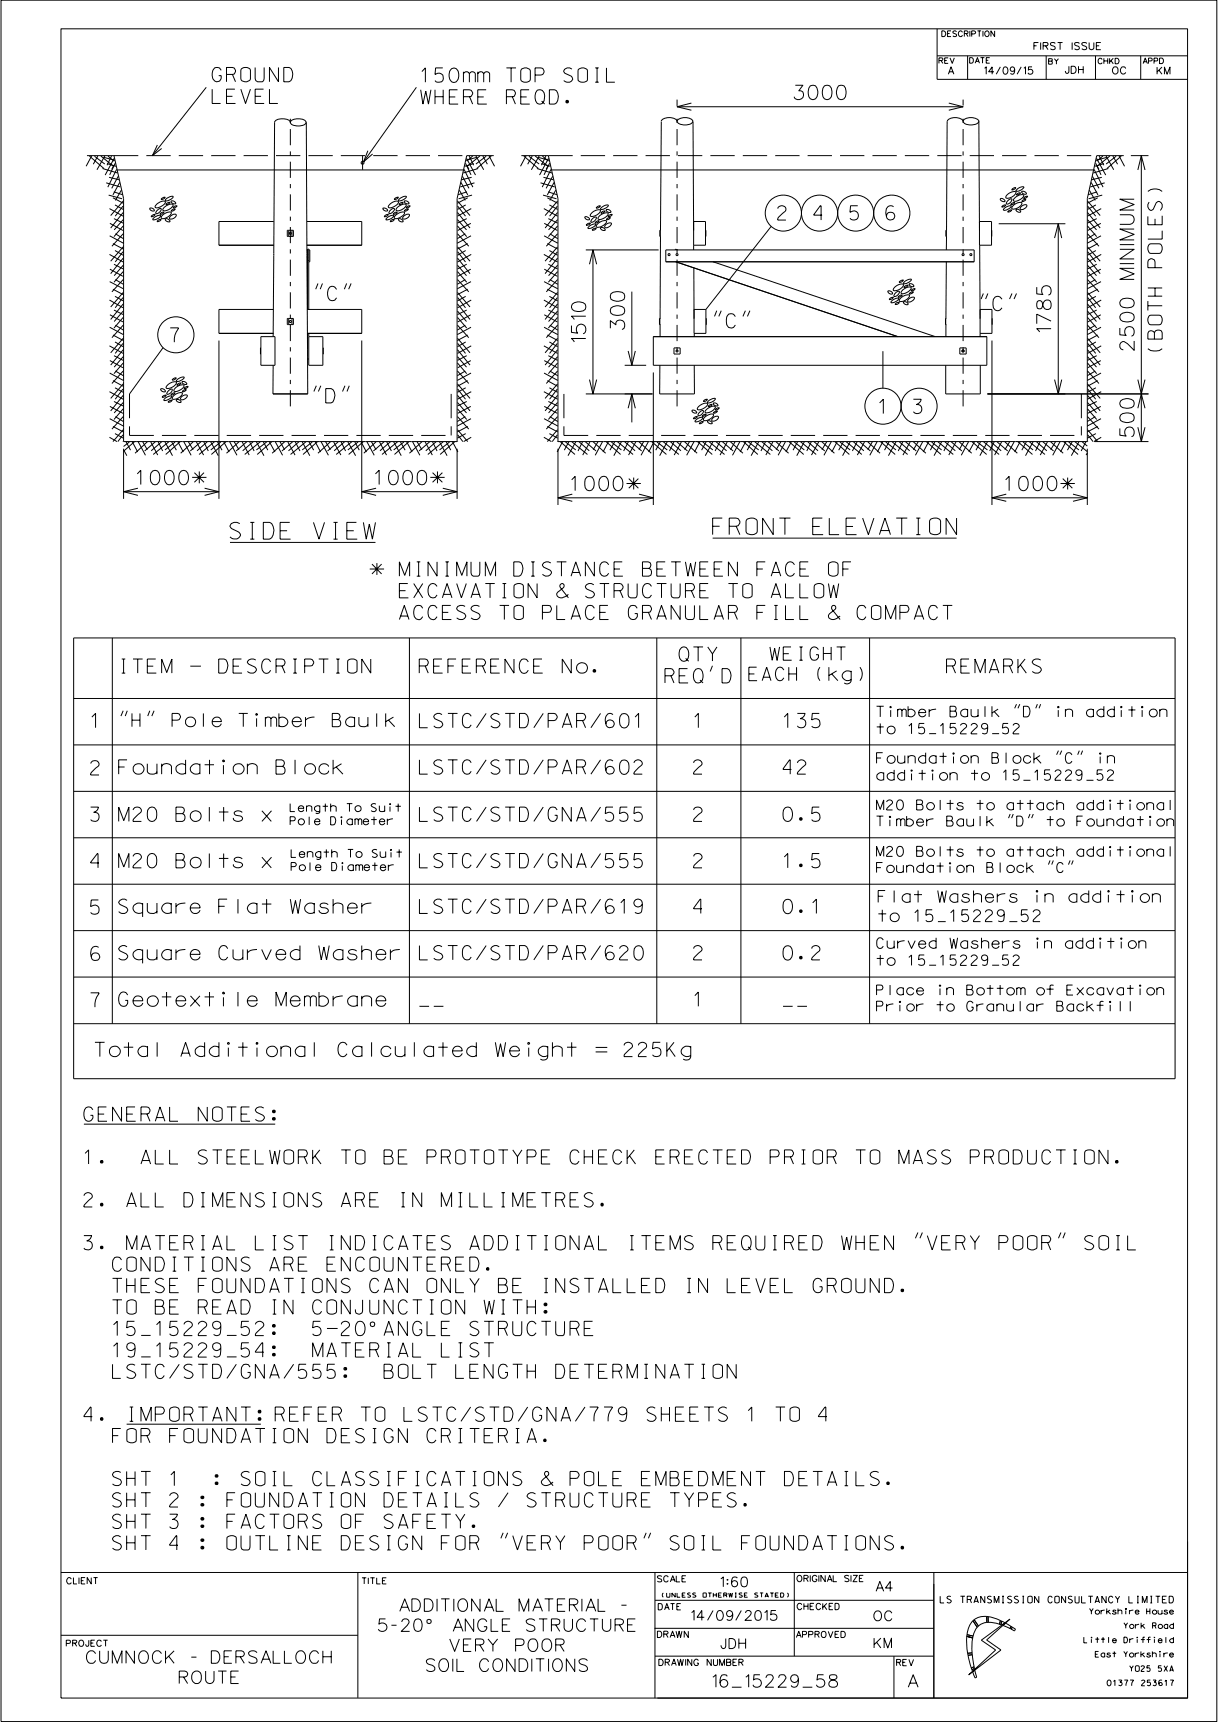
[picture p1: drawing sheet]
<svg xmlns="http://www.w3.org/2000/svg" width="210mm" height="297mm" viewBox="0 0 210 297" stroke-linecap="round" stroke-linejoin="round" font-family="sans-serif">
<g fill="none" stroke="#000" stroke-width=".17">
<path d="M.2 0h209.6v296.9h-209.6zM10.5 5h194.3v287.9h-194.3zM35.6 15.1l-9.3 11.7M71.8 15.1l-9.1 12.8M116.7 17.2v1.1M116.7 18.4h49.4M119.2 17.8l-2.5 .6 2.5 .6M161.6 9.6h43.2M161.6 5v8.7h43.2M163.6 17.8l2.5 .6-2.5 .6M166.1 17.2v1M166.8 9.6v4.1"/>
<path d="M180.4 9.6v4.1M188.9 9.6v4.1M196.7 9.6v4.1M15 26.8h4.6l1.7 7.5v41.9h57.5v-41.9l1.7-7.5h4.6M15.4 26.9l2.5 2.2M15.8 26.9l-.9 1.8M16.3 26.9l1.8 1.4M16.9 26.9l-.8 1.4M17.4 26.9l2.2 1.8M17.7 29.1l2.6 .7M17.9 27.1l1.9 .6M18.1 26.9l-1.4 2.4"/>
<path d="M18.3 31.5l2.4 .7M18.5 28.2l1.5 .5M18.6 26.9l1 .9M18.7 33.7l2.4 .6M18.8 30.6l1.7 .4M18.9 36l2.3 1.3M18.9 38.5l2.3 1.3M19.2 26.9l-.7 1.6M19.5 34.1l1.8 1M19.6 33.1l1.5 .5M19.6 37.7l1.6 .8M19.6 28.5l-.3 .7"/>
<path d="M19.7 27.3l-1.6 2.9M19.8 35.3l1.4 .8M19.9 28.1l-1 2.1M20.1 29.2l-1.5 3.1M20.2 29.3h59.7M20.4 30.4l-1.1 2.1M20.6 31.5l-1.1 2.1M20.9 32.8l-1 1.8M21.2 35.6l-1.3 1.7M21.2 39l-1.6 1.8M21.2 37.9l-1.5 1.7M21.2 36.7l-2.1 2.6"/>
<path d="M21.2 34.7l-2.1 2.5M25.8 35.9h.3a.49 .49 0 0 1 .5 .4l-.3 .1a.49 .49 0 0 1-.5-.5zM26.1 37.3l.6-.3a.38 .38 0 0 1-.6 .3zM26.6 37.5a1.2 1.2 0 0 1 1.1-.3 1.33 1.33 0 0 1-1.3 .7zM26.9 35.4l.2-.3a1.36 1.36 0 0 1 1.4-.3 1.52 1.52 0 0 1-1.8 .9zM27.1 38.1l.7-.3-.5 .4zM27.1 25l-.8 1.8 1.6-1.2M27.2 36.2l.2-.2h.4a.84 .84 0 0 1-.9 .8v-.1zM27.6 36.9l.6-.3a.39 .39 0 0 1-.6 .3zM27.9 37.2l.6-.4a1.02 1.02 0 0 1 1-.1 1.45 1.45 0 0 1-1.7 .9zM27.9 34.2l.6-.2-.3 .3-.4 .1zM28.2 35.9l.6-.4a.93 .93 0 0 1 1-.2 1.52 1.52 0 0 1-1.7 1z"/>
<path d="M28.5 37.8a.58 .58 0 0 1 .8 .4l-.3 .1a.52 .52 0 0 1-.5-.5zM28.7 35.1l.6-.2-.3 .3-.4 .1zM28.7 34.2a1.23 1.23 0 0 1 1.1-.3 1.33 1.33 0 0 1-1.3 .7zM29.4 37.3a.77 .77 0 0 1 1-.3 .84 .84 0 0 1-1.2 .7zM29.5 34.7l.3-.1 .4 .2 .1 .3-.3 .1a.52 .52 0 0 1-.5-.5zM29.5 36.3l.6-.3a.39 .39 0 0 1-.6 .3zM30 35.7l.5-.2-.6 .4zM47.2 38.2h-9.5v4.1h9.5M49.5 39.7h1.1v1.1h-1.1zM49.8 39.7v1.1M50.1 21.1a1.67 1.67 0 0 0-2.1-.5l-.5 .2-.2 .3-.2 37M50.2 20.8a2.27 2.27 0 0 1 2.5 .1 .74 .74 0 0 1-.9 .8 1.52 1.52 0 0 1-1.7-.6z"/>
<path d="M50.3 39.7v1.1M52.8 21.1l.3 46.8M52.9 38.2h9.5v4.1h-9.5M62.5 26.8v2.5M63.4 26l-.7 1.9 1.5-1.3M66 35.9h.3a.52 .52 0 0 1 .5 .4h-.5zM66.3 37.2l.4-.2h.3l-.5 .4h-.2zM66.6 37.7l.2-.2a1.21 1.21 0 0 1 1.1-.3 1.34 1.34 0 0 1-1.4 .7zM67.1 35.4l.2-.3a1.34 1.34 0 0 1 1.4-.3 1.45 1.45 0 0 1-1.7 .9zM67.3 36.2l.3-.2h.4a.91 .91 0 0 1-.9 .8zM67.3 38.1l.7-.3-.5 .4h-.2zM67.8 36.9l.6-.3a.36 .36 0 0 1-.6 .3z"/>
<path d="M68.1 34.3l.6-.3-.3 .3-.4 .1zM68.1 37.2l.6-.4a1.02 1.02 0 0 1 1-.1 1.52 1.52 0 0 1-1.7 .9zM68.4 35.9l.6-.4a.88 .88 0 0 1 1-.2 1.45 1.45 0 0 1-1.7 1zM68.7 37.8a.56 .56 0 0 1 .8 .4h-.5zM68.9 35.1l.6-.2-.5 .4h-.2zM69 34.2a1.2 1.2 0 0 1 1.1-.3 1.33 1.33 0 0 1-1.4 .7zM69.6 37.3a.78 .78 0 0 1 1-.3 .89 .89 0 0 1-1.2 .7zM69.7 34.7l.3-.1 .4 .2 .1 .3-.3 .1a.49 .49 0 0 1-.5-.5zM69.8 36.3l.4-.3 .2 .1-.5 .3h-.2zM70 35.8l.6-.3a.43 .43 0 0 1-.6 .3zM78.9 39l1.6 1.8M78.9 37.9l1.5 1.7"/>
<path d="M78.9 36.7l2.1 2.6M78.9 34.7l2.1 2.5M78.9 35.6l1.4 1.7M79.2 32.8l1 1.8M79.5 31.5l1.1 2.1M79.7 30.4l1.2 2.1M80 29.2l1.5 3.1M80.3 28.1l.9 2.1M80.3 35.3l-1.4 .8M80.4 27.3l1.6 2.9M80.5 28.5l.4 .7M80.5 37.7l-1.6 .8"/>
<path d="M80.5 33.1l-1.5 .5M80.6 34.1l-1.8 1M80.9 26.9l.8 1.6M81.2 38.5l-2.3 1.3M81.2 36l-2.3 1.3M81.3 30.6l-1.7 .4M81.4 33.7l-2.3 .6M81.5 26.9l-1 .9M81.7 28.2l-1.6 .5M81.8 31.5l-2.4 .7M82.1 26.9l1.3 2.4M82.3 27.1l-2 .6"/>
<path d="M82.4 29.1l-2.5 .7M82.7 26.9l-2.2 1.8M83.3 26.9l.7 1.4M83.8 26.9l-1.7 1.4M84.3 26.9l1 1.8M84.7 26.9l-2.5 2.2M89.9 26.8h4.6l1.7 7.5v41.9h91.3v-41.9l1.6-7.5h4.6M90.3 26.9l2.5 2.2M90.7 26.9l-1 1.8M91.2 26.9l1.8 1.4M91.8 26.9l-.8 1.4M92.3 26.9l2.2 1.8"/>
<path d="M92.6 29.1l2.6 .7M92.7 27.1l2 .6M93 26.9l-1.4 2.4M93.2 31.5l2.4 .7M93.3 28.2l1.6 .5M93.5 26.9l1 .9M93.6 33.7l2.4 .6M93.7 30.6l1.7 .4M93.8 36l2.3 1.3M93.8 38.5l2.3 1.3M94.1 26.9l-.8 1.6M94.4 34.1l1.8 1"/>
<path d="M94.5 33.1l1.5 .5M94.5 37.7l1.6 .8M94.5 28.5l-.3 .7M94.6 27.3l-1.6 2.9M94.7 35.3l1.4 .8M94.8 28.1l-1 2.1M95 29.2l-1.5 3.1M95.1 29.3h93.5M95.3 30.4l-1.1 2.1M95.5 31.5l-1.1 2.1M95.8 32.8l-1 1.8M96.1 35.6l-1.3 1.7"/>
<path d="M96.1 39l-1.6 1.8M96.1 37.9l-1.5 1.7M96.1 36.7l-2.1 2.6M96.1 34.7l-2.1 2.5M100.8 37.5a.58 .58 0 0 1 .8 .3h-.5zM101.1 38.7l.7-.2-.5 .3h-.2zM101.6 39a1.33 1.33 0 0 1 1.1-.3 1.34 1.34 0 0 1-1.3 .7zM101.9 36.9a1.52 1.52 0 0 1 1.6-.6 1.43 1.43 0 0 1-1.7 .9zM102.2 37.7l.2-.2h.4a.85 .85 0 0 1-.9 .8zM102.2 39.6l.6-.2-.3 .2-.3 .1zM102.7 38.3l.6-.2-.3 .3h-.4zM102.9 35.7l.4-.2h.2l-.5 .4h-.2z"/>
<path d="M102.9 38.7l.6-.4a1.02 1.02 0 0 1 1.1-.2 1.49 1.49 0 0 1-1.8 1zM103.2 37.4l.6-.5a1.02 1.02 0 0 1 1-.1 1.45 1.45 0 0 1-1.7 .9zM103.5 39.3l.3-.1 .4 .2 .2 .3-.3 .1a.49 .49 0 0 1-.6-.5zM103.6 35.9l.2-.2a1.1 1.1 0 0 1 1.1-.3 1.38 1.38 0 0 1-1.4 .7zM103.7 36.6l.6-.2-.5 .4h-.2zM104.4 38.8a.86 .86 0 0 1 1-.3 .87 .87 0 0 1-1.1 .7zM104.5 36.2l.3-.1 .4 .2 .1 .3-.3 .1a.49 .49 0 0 1-.5-.5zM104.6 37.8l.6-.3-.4 .4h-.3zM105 37.2l.6-.2-.3 .3-.5 .1zM113.8 39.7v1.1M113.9 39.7h-.1v1.1h.1M114 20.9a1.67 1.67 0 0 1 2.1-.5 .76 .76 0 0 1 .6 .5"/>
<path d="M114 21l-.1 18.7M116.9 20.6a2.14 2.14 0 0 1 2.5 .2 .75 .75 0 0 1-.9 .7h-1.1a.64 .64 0 0 1-.6-.7zM119.5 21l.1 18.8M121.6 39.7v1.1M133 39l-11.3 14.4M163.2 39.7v1.1M163.3 39.7h-.2v1.1h.2M166.1 20.9a1.78 1.78 0 0 0-2.4-.4l-.4 .4-.1 18.8M166.2 20.6a2.16 2.16 0 0 1 2.5 .2l.1 .1a1.79 1.79 0 0 1-2.4 .5 .47 .47 0 0 1-.3-.6zM168.8 20.9l.1 18.9M168.9 38.2h2.1v4.1h-2.1zM171 39.7v1.1"/>
<path d="M172.2 38.6h11.5M172.5 34.3a.58 .58 0 0 1 .8 .4l-.3 .1a.52 .52 0 0 1-.5-.5zM172.7 35.6l.3-.2 .4-.1-.5 .4zM173.2 35.9a1.35 1.35 0 0 1 1.1-.4 1.33 1.33 0 0 1-1.3 .7zM173.5 33.7l.6-.4a1.02 1.02 0 0 1 1.1-.2 1.43 1.43 0 0 1-1.8 1zM173.8 36.4l.6-.2-.3 .3-.3 .1zM173.8 34.6l.3-.2 .3-.1a.85 .85 0 0 1-.9 .9v-.2zM174.4 35.1l.5-.2a.38 .38 0 0 1-.6 .3zM174.5 32.7l.4-.3h.2l-.4 .3zM174.6 35.6l.5-.5a1.02 1.02 0 0 1 1.1-.1 1.43 1.43 0 0 1-1.8 1zM174.9 34.2l.5-.4a1.02 1.02 0 0 1 1.1-.1 1.52 1.52 0 0 1-1.8 .9zM175.2 36.2l.2-.1a.52 .52 0 0 1 .6 .4h-.5z"/>
<path d="M175.2 32.8a1.35 1.35 0 0 1 1.3-.5 1.39 1.39 0 0 1-1.3 .6zM175.3 33.5l.6-.2-.4 .3zM176.1 35.7a.82 .82 0 0 1 .9-.3 .84 .84 0 0 1-1.1 .7zM176.1 33.1l.3-.1a.52 .52 0 0 1 .6 .4h-.5zM176.2 34.7l.3-.2 .3-.1-.4 .4zM176.6 34l.6-.1-.3 .2-.4 .1zM182.5 38.6v29.3M187.5 39l1.6 1.8M187.5 37.9l1.6 1.7M187.5 36.7l2.2 2.6M187.5 34.7l2.2 2.5M187.5 35.6l1.4 1.7"/>
<path d="M187.8 32.8l1 1.8M188.1 31.5l1.2 2.1M188.3 30.4l1.2 2.1M188.6 29.2l1.6 3.1M188.9 28.1l.9 2.1M188.9 35.3l-1.4 .8M189.1 27.3l1.5 2.9M189.1 28.5l.4 .7M189.1 37.7l-1.6 .8M189.2 33.1l-1.6 .5M189.3 34.1l-1.8 1M189.5 26.9l.8 1.6"/>
<path d="M189.8 38.5l-2.3 1.3M189.9 36l-2.4 1.3M190 30.6l-1.8 .4M190 33.7l-2.3 .6M190.1 26.9l-1 .9M190.3 28.2l-1.6 .5M190.5 31.5l-2.5 .7M190.7 26.9l1.3 2.4M190.9 27.1l-2 .6M191.1 29.1l-2.6 .7M191.3 26.9l-2.2 1.8M191.9 26.9l.8 1.4"/>
<path d="M192.4 26.9l-1.7 1.4M192.9 26.9l1 1.8M193.3 26.9l-2.4 2.2M195 26.8h3M196.2 29.3l.6-2.5 .6 2.5M196.8 26.8v49.4M18.9 43.9l2.3 1.3M18.9 51.7l2.3 1.4M18.9 59.7l2.3 1.3M18.9 40.7l2.4 1.2M18.9 48.6l2.4 1.2M18.9 56.4l2.4 1.3"/>
<path d="M18.9 46.4l2.3 1.3M18.9 54.3l2.3 1.2M19.5 42l1.8 1M19.5 49.9l1.8 .9M19.5 57.8l1.8 .9M19.6 45.6l1.6 .8M19.6 53.5l1.6 .8M19.8 43.2l1.4 .8M19.8 51.1l1.4 .8M19.8 59l1.4 .8M19.9 40.3l1.4 .9M19.9 48.2l1.4 .8"/>
<path d="M19.9 56.1l1.4 .8M21.2 43.4l-1.3 1.8M21.2 51.3l-1.3 1.8M21.2 59.2l-1.3 1.8M21.2 40.3l-1.9 2.2M21.2 48.2l-1.9 2.1M21.2 46.8l-1.6 1.9M21.2 45.8l-1.5 1.8M21.2 44.5l-2.1 2.7M21.2 42.6l-2.1 2.4M21.2 56.1l-1.9 2.1M21.2 54.7l-1.6 1.9"/>
<path d="M21.2 53.7l-1.5 1.8M21.2 52.4l-2.1 2.7M21.2 50.4l-2.1 2.5M21.2 58.3l-2.1 2.6M28.1 60l-5.8 7.9M37.7 58.7v27.3M45 58.1h2.4v4.9h-2.4zM47.1 53.4h-9.4v4.1h9.4M47.2 43.8v.1M49.5 54.9h1.1v1.1h-1.1zM49.8 54.9v1.1M50.3 54.9v1.1"/>
<path d="M52.9 43.3h.1M52.9 43.1h.1M52.9 43.8h.1M53 44.9h.1M53 45h.1M53 53.4h9.4v4.1h-9.4v2.5v-.1M53 58.3h.1M53 44.9h.2M53 44.5h.1M53 44.2v.3M53 44.1h.1M53 43.7v.4z"/>
<path d="M53 53.4v-10.4h.2v10.4M53.2 57.5v5.5h2.5v-4.9h-2.5M53.2 43.1h.2v2.1h-.2M54.8 48.9l-.4 1M55.6 48.9l-.4 1M59.8 48.9l-.4 1M60.5 48.9l-.4 1M62.4 58.7v27.3M78.9 40.3l1.9 2.2M78.9 48.2l1.9 2.1M78.9 46.8l1.6 1.9M78.9 45.8l1.5 1.8"/>
<path d="M78.9 44.5l2.1 2.7M78.9 42.6l2.1 2.4M78.9 56.1l1.9 2.1M78.9 54.7l1.6 1.9M78.9 53.7l1.5 1.8M78.9 52.4l2.1 2.7M78.9 50.4l2.1 2.5M78.9 58.3l2.1 2.6M78.9 43.4l1.4 1.8M78.9 51.3l1.4 1.8M78.9 59.2l1.4 1.8M80.2 40.3l-1.4 .9"/>
<path d="M80.2 48.2l-1.4 .8M80.2 56.1l-1.4 .8M80.3 43.2l-1.4 .8M80.3 51.1l-1.4 .8M80.3 59l-1.4 .8M80.5 45.6l-1.6 .8M80.5 53.5l-1.6 .8M80.6 42l-1.8 1M80.6 49.9l-1.8 .9M80.6 57.8l-1.8 .9M81.2 46.4l-2.3 1.3M81.2 54.3l-2.3 1.2"/>
<path d="M81.2 40.7l-2.4 1.2M81.2 48.6l-2.4 1.2M81.2 56.4l-2.4 1.3M81.2 43.9l-2.3 1.3M81.2 51.7l-2.3 1.4M81.2 59.7l-2.3 1.3M93.8 43.9l2.3 1.3M93.8 51.7l2.3 1.4M93.8 59.7l2.3 1.3M93.8 40.7l2.4 1.2M93.8 48.6l2.4 1.2M93.8 56.4l2.4 1.3"/>
<path d="M93.8 46.4l2.3 1.3M93.8 54.3l2.3 1.2M94.4 42l1.8 1M94.4 49.9l1.8 .9M94.4 57.8l1.8 .9M94.5 45.6l1.6 .8M94.5 53.5l1.6 .8M94.7 43.2l1.4 .8M94.7 51.1l1.4 .8M94.7 59l1.4 .8M94.8 40.3l1.4 .9M94.8 48.2l1.4 .8"/>
<path d="M94.8 56.1l1.4 .8M96.1 43.4l-1.3 1.8M96.1 51.3l-1.3 1.8M96.1 59.2l-1.3 1.8M96.1 40.3l-1.9 2.2M96.1 48.2l-1.9 2.1M96.1 46.8l-1.6 1.9M96.1 45.8l-1.5 1.8M96.1 44.5l-2.1 2.7M96.1 42.6l-2.1 2.4M96.1 56.1l-1.9 2.1M96.1 54.7l-1.6 1.9"/>
<path d="M96.1 53.7l-1.5 1.8M96.1 52.4l-2.1 2.7M96.1 50.4l-2.1 2.5M96.1 58.3l-2.1 2.6M101 43.1h12.6M101.6 45.6l.6-2.5 .7 2.5M102.2 43.1v24.8M108.9 50.3v12.7M112.6 58.1h57.5v4.9h-57.5zM113.8 54.9v1.1M113.8 56v2.1M113.9 40.8l-.1 14.1"/>
<path d="M113.9 54.9h-.2v1.1h.2M114.8 43.1h53.2v2.1h-53.2zM116.5 45.2l38.3 12.9M116.8 43.1l-.3-.1-.1 .1M119.6 42.3h2v-4.1h-2v4.9M119.6 46.2l.1 8.8M119.7 53.4h2v4.1h-2zM119.7 57.5v.6M121.7 54.9v1.1M122.9 45.2l38.4 12.9M123.6 53.6l-.4 1M124.4 53.6l-.5 1"/>
<path d="M128.5 53.6l-.4 1M129.3 53.6l-.4 1M153.1 50.2a.57 .57 0 0 1 .8 .5 .57 .57 0 0 1-.8-.5zM153.4 51.5l.6-.2-.5 .4-.2-.1zM153.7 52l.2-.2a1.21 1.21 0 0 1 1.1-.3 1.34 1.34 0 0 1-1.4 .7zM154.1 49.7l.6-.5a1.02 1.02 0 0 1 1.1-.1 1.43 1.43 0 0 1-1.8 1zM154.4 52.4l.2-.2h.4l-.2 .3h-.4zM154.4 50.5l.3-.2h.3a.85 .85 0 0 1-.9 .8zM155 51.1l.5-.2-.2 .3-.4 .1zM155.1 48.6l.4-.3h.3l-.5 .4zM155.2 51.5l.6-.4a1.02 1.02 0 0 1 1-.2 1.49 1.49 0 0 1-1.8 1zM155.5 50.2l.2-.2a1.37 1.37 0 0 1 1.4-.4 1.45 1.45 0 0 1-1.7 .9z"/>
<path d="M155.8 52.1l.2-.1a.49 .49 0 0 1 .6 .5h-.5zM155.9 49.5l.4-.3h.3l-.5 .4zM156 48.5a1.31 1.31 0 0 1 1.1-.3 1.33 1.33 0 0 1-1.3 .7zM156.6 51.6a.86 .86 0 0 1 1.1-.3 .89 .89 0 0 1-1.2 .7zM156.7 49l.3-.1a.49 .49 0 0 1 .6 .5h-.5zM156.8 50.6l.3-.2 .4-.1-.5 .4zM157.2 50l.6-.2-.3 .3-.4 .1zM163.1 54.9v1.1M163.1 56v2.1M163.2 45.2l-.1 9.7M163.2 54.9h-.2v1.1h.2M163.2 40.8v2.3"/>
<path d="M168.9 42.3l.1 12.7M169 53.4v4.7M169.5 50.6l-.3 1M170.3 50.6l-.4 1M171 54.9v1.1M171 53.4v4.1h-2M171 58.7v28.4M174.5 50.6l-.4 1M175.3 50.6l-.5 1M181.8 41.1l.7-2.5 .6 2.5M187.5 40.3l2 2.2M187.5 48.2l2 2.1"/>
<path d="M187.5 46.8l1.6 1.9M187.5 45.8l1.6 1.8M187.5 44.5l2.2 2.7M187.5 42.6l2.2 2.4M187.5 56.1l2 2.1M187.5 54.7l1.6 1.9M187.5 53.7l1.6 1.8M187.5 52.4l2.2 2.7M187.5 50.4l2.2 2.5M187.5 58.3l2.2 2.6M187.5 43.4l1.4 1.8M187.5 51.3l1.4 1.8"/>
<path d="M187.5 59.2l1.4 1.8M188.8 40.3l-1.3 .9M188.8 48.2l-1.3 .8M188.8 56.1l-1.3 .8M188.9 43.2l-1.4 .8M188.9 51.1l-1.4 .8M188.9 59l-1.4 .8M189.1 45.6l-1.6 .8M189.1 53.5l-1.6 .8M189.3 42l-1.8 1M189.3 49.9l-1.8 .9M189.3 57.8l-1.8 .9"/>
<path d="M189.8 46.4l-2.3 1.3M189.8 54.3l-2.3 1.2M189.8 40.7l-2.3 1.2M189.8 48.6l-2.3 1.2M189.8 56.4l-2.3 1.3M189.9 43.9l-2.4 1.3M189.9 51.7l-2.4 1.4M189.9 59.7l-2.4 1.3M18.9 75.4l1.3 .8M18.9 67.6l2.3 1.3M18.9 64.3l2.4 1.3M18.9 72.2l2.4 1.3"/>
<path d="M18.9 62.2l2.3 1.2M18.9 70.1l2.3 1.2M19.5 65.6l1.8 1M19.5 73.6l1.8 .9M19.6 61.3l1.6 .9M19.6 69.2l1.6 .8M19.8 66.9l1.4 .8M19.8 74.8l1.4 .8M19.9 64l1.4 .8M19.9 71.9l1.4 .8M21.2 67.1l-1.3 1.8M21.2 75l-.9 1.2"/>
<path d="M21.2 64l-1.9 2.1M21.2 62.6l-1.6 1.8M21.2 61.5l-1.5 1.8M21.2 60.3l-2.1 2.7M21.2 71.9l-1.9 2.1M21.2 70.5l-1.6 1.9M21.2 69.4l-1.5 1.8M21.2 68.2l-2.1 2.7M21.2 66.2l-2.1 2.5M21.2 76.1v.1M21.2 74.1l-1.7 2.1M21.3 77.4v8.6"/>
<path d="M21.3 77.6l.6 1M21.7 76.2l.8 1.4M22.3 76.2l-1 .8M22.8 76.2l.9 1.8M23.2 76.2l-1.9 1.6M23.8 76.2l1.3 2.3M24.6 76.2l.8 1.4M25.4 76.2l-2.1 2M26 76.2l1.2 2.3M26.8 76.2l-1.9 1.6M27.3 76.2l.7 1.6M27.7 67.1a.56 .56 0 0 1 .8 .4h-.5z"/>
<path d="M27.9 76.2l-1.8 1.5M28.1 68.3l.5-.1-.1 .1-.4 .2zM28.4 76.2l1.3 2.4M28.5 68.7a1.31 1.31 0 0 1 1.1-.4 1.33 1.33 0 0 1-1.3 .7zM28.8 66.5l.6-.4a1.02 1.02 0 0 1 1-.2 1.49 1.49 0 0 1-1.8 1zM29 69.3l.6-.3a.37 .37 0 0 1-.6 .3zM29.1 67.4l.2-.2 .4-.1a.79 .79 0 0 1-.9 .9v-.2zM29.1 76.2l-2.7 2.2M29.6 76.2l.8 1.4M29.6 67.9l.6-.1-.3 .2-.4 .1zM29.7 65.5l.6-.3a.39 .39 0 0 1-.6 .3zM29.8 68.4l.6-.5a1.02 1.02 0 0 1 1-.1 1.43 1.43 0 0 1-1.7 1z"/>
<path d="M30.1 67l.6-.4a1.01 1.01 0 0 1 1-.1 1.45 1.45 0 0 1-1.7 .9zM30.2 76.2l-1.8 1.4M30.4 69l.3-.1 .4 .2 .1 .3h-.3a.52 .52 0 0 1-.5-.4zM30.4 65.6a1.4 1.4 0 0 1 1.3-.5 1.38 1.38 0 0 1-1.3 .7zM30.5 66.3l.7-.2-.5 .3zM30.7 76.2l.9 1.8M31 76.2l-2.4 2.2M31.3 68.5a.86 .86 0 0 1 1-.3 .84 .84 0 0 1-1.1 .7zM31.4 65.9l.3-.1 .4 .2 .1 .2-.3 .1a.52 .52 0 0 1-.5-.4zM31.5 67.4l.6-.2-.1 .2-.5 .2zM31.7 76.2l1.2 2.3M31.9 66.8l.5-.1-.3 .3h-.4z"/>
<path d="M32.5 76.2l.8 1.4M33.3 76.2l-2.1 2M33.9 76.2l1.2 2.3M34.6 76.2l-1.8 1.6M35.1 76.2l.8 1.6M35.7 76.2l-1.7 1.5M36.3 76.2l1.3 2.4M37 76.2l-2.7 2.2M37.5 76.2l.8 1.4M38.1 76.2l-1.8 1.4M38.6 76.2l.9 1.8M38.9 76.2l-2.5 2.2"/>
<path d="M39.6 76.2l1.3 2.3M40.4 76.2l.8 1.4M41.2 76.2l-2.1 2M41.8 76.2l1.2 2.3M42.5 76.2l-1.8 1.6M43 76.2l.8 1.6M43.6 76.2l-1.8 1.5M44.2 76.2l1.3 2.4M44.9 76.2l-2.7 2.2M45 60v1.1M45.4 76.2l.8 1.4M46 76.2l-1.8 1.4"/>
<path d="M46.4 76.2l1 1.8M46.8 76.2l-2.5 2.2M47.1 67.9h6M47.1 63v4.9M47.4 76.2l1.3 2.3M48.3 76.2l.8 1.4M49.1 76.2l-2.2 2M49.6 76.2l1.3 2.3M50.4 76.2l-1.8 1.6M50.9 76.2l.8 1.6M51.5 76.2l-1.8 1.5M52.1 76.2l1.3 2.4"/>
<path d="M52.7 76.2l-2.6 2.2M53 60.4h.1M53 61.9h.2M53.3 76.2l.8 1.4M53.8 76.2l-1.7 1.4M54.3 76.2l1 1.8M54.5 66.5l-.4 1M54.7 76.2l-2.5 2.2M55.3 66.5l-.4 1M55.4 76.2l1.2 2.3M55.7 60v1.1M56.1 76.2l.9 1.4"/>
<path d="M57 76.2l-2.2 2M57.5 76.2l1.3 2.3M58.3 76.2l-1.8 1.6M58.8 76.2l.8 1.6M59.4 76.2l-1.8 1.5M59.5 66.5l-.4 1M60 76.2l1.3 2.4M60.2 66.5l-.4 1M60.6 76.2l-2.6 2.2M61.2 76.2l.7 1.4M61.7 76.2l-1.7 1.4M62.2 76.2l1 1.8"/>
<path d="M62.6 76.2l-2.5 2.2M63.3 76.2l1.2 2.3M64 76.2l.8 1.4M64.8 76.2l-2.1 2M65.4 76.2l1.2 2.3M66.2 76.2l-1.8 1.6M66.7 76.2l.8 1.6M67.3 76.2l-1.8 1.5M67.9 76.2l1.3 2.4M68.5 76.2l-2.6 2.2M69 76.2l.8 1.4M69.6 76.2l-1.7 1.4"/>
<path d="M70.1 76.2l.9 1.8M70.5 76.2l-2.5 2.2M71.1 76.2l1.3 2.3M71.9 76.2l.8 1.4M72.7 76.2l-2.1 2M73.3 76.2l1.2 2.3M74.1 76.2l-1.9 1.6M74.6 76.2l.8 1.6M75.2 76.2l-1.8 1.5M75.8 76.2l1.3 2.4M76.4 76.2l-2.6 2.2M76.9 76.2l.8 1.4"/>
<path d="M77.5 76.2l-1.7 1.4M78 76.2l1 1.8M78.4 76.2l-2.5 2.2M78.8 77.4v8.6M78.9 64l1.9 2.1M78.9 62.6l1.6 1.8M78.9 61.5l1.5 1.8M78.9 60.3l2.1 2.7M78.9 71.9l1.9 2.1M78.9 70.5l1.6 1.9M78.9 69.4l1.5 1.8M78.9 68.2l2.1 2.7"/>
<path d="M78.9 66.2l2.1 2.5M78.9 76.1v.1M78.9 74.1l1.7 2.1M78.9 67.1l1.4 1.8M78.9 75l.9 1.2M80.2 64l-1.4 .8M80.2 71.9l-1.4 .8M80.3 66.9l-1.4 .8M80.3 74.8l-1.4 .8M80.5 61.3l-1.6 .9M80.5 69.2l-1.6 .8M80.6 65.6l-1.8 1"/>
<path d="M80.6 73.6l-1.8 .9M81.2 62.2l-2.3 1.2M81.2 70.1l-2.3 1.2M81.2 64.3l-2.4 1.3M81.2 72.2l-2.4 1.3M81.2 67.6l-2.3 1.3M81.2 75.4l-1.3 .8M93.8 75.4l1.3 .8M93.8 67.6l2.3 1.3M93.8 64.3l2.4 1.3M93.8 72.2l2.4 1.3M93.8 62.2l2.3 1.2"/>
<path d="M93.8 70.1l2.3 1.2M94.4 65.6l1.8 1M94.4 73.6l1.8 .9M94.5 61.3l1.6 .9M94.5 69.2l1.6 .8M94.7 66.9l1.4 .8M94.7 74.8l1.4 .8M94.8 64l1.4 .8M94.8 71.9l1.4 .8M96.1 67.1l-1.3 1.8M96.1 75l-.9 1.2M96.1 64l-1.9 2.1"/>
<path d="M96.1 62.6l-1.6 1.8M96.1 61.5l-1.5 1.8M96.1 60.3l-2.1 2.7M96.1 71.9l-1.9 2.1M96.1 70.5l-1.6 1.9M96.1 69.4l-1.5 1.8M96.1 68.2l-2.1 2.7M96.1 66.2l-2.1 2.5M96.1 76.1v.1M96.1 74.1l-1.7 2.1M96.2 77.4v9.7M96.6 76.2l2.5 2.2"/>
<path d="M97 76.2l-.9 1.8M97.5 76.2l1.8 1.4M98.1 76.2l-.8 1.4M98.6 76.2l2.7 2.2M99.3 76.2l-1.4 2.4M99.8 76.2l1.8 1.5M100.4 76.2l-.7 1.6M100.9 76.2l1.9 1.6M101 67.9h11.5M101.6 65.5l.6 2.4 .7-2.4M101.7 76.2l-1.2 2.3M102.3 76.2l2.1 2"/>
<path d="M103.1 76.2l-.8 1.4M103.9 76.2l-1.3 2.3M104.5 76.2l2.5 2.2M104.9 76.2l-.9 1.8M105.4 76.2l1.7 1.4M106 76.2l-.8 1.4M106.5 76.2l2.6 2.2M107.1 76.2l-1.3 2.4M107.7 76.2l1.8 1.5M107.7 63h3.7M108.3 70.4l.6-2.5 .6 2.5M108.3 60.5l.6 2.5 .6-2.5"/>
<path d="M108.3 76.2l-.8 1.6M108.8 76.2l1.8 1.6M108.9 67.9v4.9M109.6 76.2l-1.2 2.3M110.2 76.2l2.1 2M111 76.2l-.8 1.4M111.8 76.2l-1.3 2.3M112.4 76.2l2.5 2.2M112.6 64.2v22.9M112.8 76.2l-1 1.8M113.3 76.2l1.7 1.4M113.8 76.2l-.7 1.4"/>
<path d="M114.4 76.2l2.7 2.2M115 76.2l-1.3 2.4M115.6 76.2l1.8 1.5M116.2 76.2l-.8 1.6M116.2 60h1.1v1.1h-1.1zM116.7 76.2l1.8 1.6M117.5 76.2l-1.3 2.3M118 76.2l2.2 2M118.9 76.2l-.9 1.4M119.3 70.8l.3-.1 .4 .2 .1 .3-.3 .1a.49 .49 0 0 1-.5-.5zM119.7 76.2l-1.3 2.3M119.7 72l.5-.1-.3 .2-.3 .1z"/>
<path d="M119.7 63v4.9h-6l.1-4.9M119.9 72.6l.2-.2a1.1 1.1 0 0 1 1.1-.4 1.24 1.24 0 0 1-1.4 .7zM120.3 76.2l2.5 2.2M120.4 70.2l.5-.4a.94 .94 0 0 1 1.1-.2 1.52 1.52 0 0 1-1.8 1zM120.6 73l.6-.3-.4 .4zM120.7 71.1l.2-.2 .3-.1a.84 .84 0 0 1-.8 .9l-.1-.2zM120.7 76.2l-1 1.8M121.1 71.7l.3-.2 .3-.1-.4 .4zM121.2 76.2l1.7 1.4M121.3 69.1l.6-.2a.36 .36 0 0 1-.6 .2zM121.4 72.1l.6-.5a.94 .94 0 0 1 1-.1 1.45 1.45 0 0 1-1.7 1zM121.7 70.7l.6-.4a.88 .88 0 0 1 1-.1 1.52 1.52 0 0 1-1.7 .9z"/>
<path d="M121.7 76.2l-.7 1.4M122 72.6h.3l.4 .2 .1 .2-.3 .1a.52 .52 0 0 1-.5-.5zM122.2 69.9l.6-.1-.3 .3h-.4zM122.2 69.1a1.23 1.23 0 0 1 1.1-.3 1.33 1.33 0 0 1-1.3 .7zM122.3 76.2l2.6 2.2M122.9 72.2a.76 .76 0 0 1 1-.3 .84 .84 0 0 1-1.2 .7zM122.9 76.2l-1.3 2.4M123 69.6h.5l.3 .4h-.5zM123.1 71.1l.6-.2-.3 .3-.4 .1zM123.3 70.6l.7-.3-.5 .4zM123.5 76.2l1.8 1.5M124.1 76.2l-.8 1.6"/>
<path d="M124.6 76.2l1.8 1.6M125.4 76.2l-1.3 2.3M125.9 76.2l2.2 2M126.8 76.2l-.9 1.4M127.6 76.2l-1.3 2.3M128.2 76.2l2.5 2.2M128.6 76.2l-1 1.8M129 76.2l1.8 1.4M129.6 76.2l-.8 1.4M130.1 76.2l2.7 2.2M130.8 76.2l-1.3 2.4M131.4 76.2l1.8 1.5"/>
<path d="M132 76.2l-.8 1.6M132.5 76.2l1.8 1.6M133.2 76.2l-1.2 2.3M133.8 76.2l2.2 2M134.7 76.2l-.9 1.4M135.4 76.2l-1.2 2.3M136.1 76.2l2.5 2.2M136.5 76.2l-1 1.8M136.9 76.2l1.8 1.4M137.5 76.2l-.8 1.4M138 76.2l2.7 2.2M138.7 76.2l-1.3 2.4"/>
<path d="M139.3 76.2l1.7 1.5M139.9 76.2l-.8 1.6M140.4 76.2l1.8 1.6M141.1 76.2l-1.2 2.3M141.7 76.2l2.2 2M142.6 76.2l-.9 1.4M143.3 76.2l-1.2 2.3M144 76.2l2.4 2.2M144.4 76.2l-1 1.8M144.8 76.2l1.8 1.4M145.4 76.2l-.8 1.4M145.9 76.2l2.7 2.2"/>
<path d="M146.6 76.2l-1.3 2.4M147.1 76.2l1.8 1.5M147.8 76.2l-.8 1.6M148.2 76.2l1.9 1.6M149 76.2l-1.2 2.3M149.6 76.2l2.1 2M150.4 76.2l-.8 1.4M151.2 76.2l-1.2 2.3M151.8 76.2l2.5 2.2M152.2 76.2l-.9 1.8M152.2 60.6v6.4M152.7 76.2l1.8 1.4"/>
<path d="M153.3 76.2l-.8 1.4M153.8 76.2l2.7 2.2M154.5 76.2l-1.3 2.4M155 76.2l1.8 1.5M155.6 76.2l-.7 1.6M156.1 76.2l1.9 1.6M156.9 76.2l-1.2 2.3M157.5 76.2l2.1 2M158.3 76.2l-.8 1.4M159.1 76.2l-1.3 2.3M159.7 76.2l2.5 2.2M160.1 76.2l-.9 1.8"/>
<path d="M160.6 76.2l1.7 1.4M161.2 76.2l-.8 1.4M161.7 76.2l2.7 2.2M162.3 76.2l-1.3 2.4M162.9 76.2l1.8 1.5M163.5 76.2l-.8 1.6M164 76.2l1.8 1.6M164.8 76.2l-1.2 2.3M165.4 76.2l2.1 2M165.5 60h1.1v1.1h-1.1zM166.2 76.2l-.8 1.4M167 76.2l-1.3 2.3"/>
<path d="M167.6 76.2l2.5 2.2M168 76.2l-1 1.8M168.5 76.2l1.8 1.4M169 63v4.9h-5.9v-4.9M169.1 76.2l-.8 1.4M169.6 76.2l2.7 2.2M170.3 67.9h27.7M170.3 76.2l-1.4 2.4M170.8 76.2l1.8 1.5M171.4 76.2l-.8 1.6M171.9 76.2l1.8 1.6M172.7 76.2l-1.2 2.3"/>
<path d="M173.2 76.2l2.2 2M174.1 76.2l-.9 1.4M174.9 76.2l-1.3 2.3M175.5 76.2l2.5 2.2M175.9 76.2l-1 1.8M176.4 76.2l1.7 1.4M177 76.2l-.8 1.4M177.5 76.2l2.7 2.2M178.1 76.2l-1.3 2.4M178.7 76.2l1.8 1.5M179.3 76.2l-.8 1.6M179.8 76.2l1.8 1.6"/>
<path d="M180.6 76.2l-1.2 2.3M181.2 76.2l2.1 2M181.8 65.5l.7 2.4 .6-2.4M182 76.2l-.8 1.4M182.8 76.2l-1.3 2.3M183.4 76.2l2.5 2.2M183.8 76.2l-1 1.8M184.3 76.2l1.7 1.4M184.9 76.2l-.9 1.4M185.3 76.2l2.2 1.7M186 76.2l-1.3 2.4M186.6 76.2l.9 .7"/>
<path d="M187.2 76.2l-.8 1.6M187.5 78.1l-.2 .4M187.5 77.4v9.7M187.5 64l2 2.1M187.5 62.6l1.6 1.8M187.5 61.5l1.6 1.8M187.5 60.3l2.2 2.7M187.5 71.9l2 2.1M187.5 70.5l1.6 1.9M187.5 69.4l1.6 1.8M187.5 68.2l2.2 2.7M187.5 66.2l2.2 2.5"/>
<path d="M187.5 76.1l.1 .1M187.5 74.1l1.8 2.1M187.5 67.1l1.4 1.8M187.5 75l1 1.2M188.7 76.2h9.3M188.8 64l-1.3 .8M188.8 71.9l-1.3 .8M188.9 66.9l-1.4 .8M188.9 74.8l-1.4 .8M189.1 61.3l-1.6 .9M189.1 69.2l-1.6 .8M189.3 65.6l-1.8 1"/>
<path d="M189.3 73.6l-1.8 .9M189.8 62.2l-2.3 1.2M189.8 70.1l-2.3 1.2M189.8 64.3l-2.3 1.3M189.8 72.2l-2.3 1.3M189.9 75.4l-1.3 .8M189.9 67.6l-2.4 1.3M196.2 65.5l.6 2.4 .6-2.4M196.2 73.7l.6 2.5 .6-2.5M196.2 70.4l.6-2.5 .6 2.5M21.3 84.8h16.4M23.8 84.2l-2.5 .6 2.5 .6"/>
<path d="M35.3 84.2l2.4 .6-2.4 .6M39.7 93.6h25M62.4 84.8h16.4M64.8 84.2l-2.4 .6 2.4 .6M76.3 84.2l2.5 .6-2.5 .6M96.2 85.9h16.4M98.7 85.2l-2.5 .7 2.5 .6M110.2 85.2l2.4 .7-2.4 .6M122.9 92.8h42M171 85.9h16.5M173.5 85.2l-2.5 .7 2.5 .6M185 85.2l2.5 .7-2.5 .6"/>
<path d="M12.7 110h189.9v76.1h-189.9zM19.4 110v66.6M70.6 110v66.6M113.2 110v66.6M122.8 114.8l-.4 1M127.7 110v66.6M149.9 110v66.6M12.7 120.5h189.9M12.7 128.5h189.9M12.7 136.5h189.9M21.2 122.6l-.4 .9M21.9 122.6l-.3 .9"/>
<path d="M25.8 122.6l-.3 .9M26.6 122.6l-.4 .9M175.3 121.5l-.4 .7M175.8 121.5l-.3 .7M178.9 121.5l-.3 .7M179.4 121.5l-.3 .7M182.5 129.5l-.3 .7M183.1 129.5l-.4 .7M186.1 129.5l-.3 .7M186.7 129.5l-.3 .7M12.7 144.5h189.9M12.7 152.5h189.9"/>
<path d="M174.2 140.4l-.3 .7M174.7 140.4l-.3 .7M177.6 140.4l-.3 .7M178.2 140.4l-.3 .7M181 148.4l-.2 .7M181.6 148.4l-.3 .7M184.5 148.4l-.3 .7M185 148.4l-.3 .7M12.7 160.5h189.9M12.7 168.5h189.9M12.7 176.6h189.9M14.5 193.9h32.9"/>
<path d="M158.3 212.6l-.5 1M159 212.6l-.4 1M182.9 212.6l-.4 1M183.7 212.6l-.4 1M19.6 228.5l.6-.6v2.5M23.2 227.9h-1.3l-.1 1.1 .6-.2a.8 .8 0 0 1 .8 1.1 .8 .8 0 0 1-1.4 .1M24.3 230.3h1.7M27 228.5l.6-.6v2.5M30.6 227.9h-1.2l-.2 1.1 .5-.2a.8 .8 0 0 1 .9 1.1 .8 .8 0 0 1-1.4 .1M31.7 228.4a.74 .74 0 0 1 .8-.5 .74 .74 0 0 1 .7 .7l-1.5 1.5v.3h1.5M34.2 228.4a.74 .74 0 0 1 .8-.5 .74 .74 0 0 1 .6 .7l-1.4 1.5v.3h1.4M38.1 228.8a.74 .74 0 0 1-1 .4 .74 .74 0 0 1-.4-1 .75 .75 0 0 1 .8-.3 .75 .75 0 0 1 .6 .6l-.1 1.4a.7 .7 0 0 1-1.2 .2"/>
<path d="M39.1 230.3h1.7M42.9 227.9h-1.2l-.1 1.1 .5-.2a.8 .8 0 0 1 .8 1.1 .8 .8 0 0 1-1.3 .1M44 228.4a.74 .74 0 0 1 .8-.5 .74 .74 0 0 1 .7 .7l-1.5 1.5v.3h1.5M47 232.3l.3-.1 .1 .3-.3 .1zM47 233.5l.3-.1 .1 .3-.3 .2zM47 228.6l.3-.1 .1 .3-.3 .1zM47.1 229.7h.2l.1 .2-.1 .2-.3-.1zM47.1 233.6l.2 .1h-.2v-.1M47.1 232.3h.2v.1h-.2zM47.1 229.9h.2v.1zM47.1 228.6h.2v.1h-.2zM55.2 227.9h-1.2l-.1 1.1 .5-.2a.8 .8 0 0 1 .9 1.1 .8 .8 0 0 1-1.4 .1"/>
<path d="M56.4 229.1h1.8M57.7 235.3h-1.2l-.1 1.1 .5-.2a.81 .81 0 0 1 .9 1.1 .81 .81 0 0 1-1.4 .2M58.8 228.4a.7 .7 0 0 1 .9-.5 .7 .7 0 0 1 .5 .9l-1.3 1.1-.1 .5h1.5M61.7 228l.5-.1a1.18 1.18 0 0 1 .7 1.4l-.1 .6a.87 .87 0 0 1-1.1 .4 1.85 1.85 0 0 1 0-2.3zM63.9 228.1l.3-.1 .3 .1 .1 .3-.1 .3-.3 .1-.3-.1-.1-.3zM66.2 230.4l.8-2.5 .9 2.5M66.4 229.7h1.3M70.2 227.9v2.5l-1.5-2.5v2.5M72.7 228.4l-.3-.4-.5-.1a1.15 1.15 0 0 0-.7 1.4l.1 .6 .2 .4 .4 .1 .5-.1 .3-.4v-.6h-.4M73.6 227.9v2.5h1.5M76.1 229.1h1M77.5 227.9h-1.4v2.5h1.5"/>
<path d="M82.4 228.1a.88 .88 0 0 0-1.4 .4l.2 .3 1.1 .5 .2 .3v.3a.89 .89 0 0 1-1.5 .1M83.5 227.9h1.6M84.3 227.9v2.5M85.9 229.1h1.1M87 229.1l.3-.1 .2-.4-.2-.6-1.4-.1v2.5M87 229.1l.5 1.3M88.4 227.9v1.9l.1 .3 .3 .3h.8l.3-.2 .1-.4v-1.9M92.4 228.4l-.3-.4-.5-.1a1.42 1.42 0 0 0 0 2.5l.5-.1 .3-.4M93.3 227.9h1.7M94.2 227.9v2.5M95.8 227.9v1.9l.1 .3 .3 .3h.8l.2-.2 .1-.4v-1.9M98.3 229.1h1"/>
<path d="M99.3 229.1l.3-.1 .2-.4-.2-.6-1.3-.1v2.5M99.3 229.1l.5 1.3M100.7 229.1h1.1M102.2 227.9h-1.5v2.5h1.6M21.8 245.6h23.2M29.5 254.4l.6-.6v2.5M10.5 271.2h194.3M61.7 271.2v21.6M86.7 264.4l-.3 .9M87.5 264.4l-.4 .9M111.4 264.4l-.4 .9M112.2 264.4l-.4 .9"/>
<path d="M112.9 276h48.1M112.9 271.2v21.7M136.9 271.2v14.4M161 271.2v21.7M167.7 279.5h.1M167.7 279.5a3.9 3.9 0 0 0-1 2.4M167.7 279.5l.8 1.2M168 279.4h.1M168 279.4l-.3 .1M168 279.4l.7 1.1M170.1 278.8h.1M170.1 278.8v1"/>
<path d="M170.1 278.8a3 3 0 0 0-2.1 .6M170.1 278.8h.3M170.1 279.8h.3M170.1 279.8a2.39 2.39 0 0 0-1.4 .7M170.1 279.8h.1M170.4 278.8l1.2 .3 .9 .4M170.4 278.8v1M170.4 278.8h.1M170.4 279.8h.7l1.2 .3M170.4 279.8h.1M172.5 279.5l-.2 .6M172.5 279.5l.2 .1"/>
<path d="M172.5 279.5h.1M172.7 279.6h.1M172.7 279.6l.6 .3M172.7 279.6l-.1 .6M204.8 265.9v27h-91.5M10.5 282h51.2M112.9 280.8h48.1M112.9 285.6h48.1M154.1 285.6v7.3M166.7 282.2l1 .3M166.7 282.2v1.4l.1 1.5M166.7 282.2h.1"/>
<path d="M166.7 281.9v.3M166.7 281.9l1.1 .3M166.7 281.9h.1M166.8 285.1l.1 .4M166.8 285.1h.1M166.9 285.5l.6 2.2M166.9 285.5h.1M167.5 287.7l.1 .3M167.5 287.7h.1M167.6 288h.1M167.6 285.1h.1M167.6 285.1h-.8"/>
<path d="M167.6 285.1v.3M167.6 285.4h.1M167.6 285.4l.4 2.1M167.6 285.4l-.7 .1M167.7 282.5h.1M167.7 288.4l.4-.3 .3 1.1-.3 .2zM167.7 282.5l-.1 1v1.6M167.8 282.2h.1M167.8 282.2l-.1 .3M167.9 287.5h.1M168 287.5v.3M168 287.5l-.5 .2"/>
<path d="M168 287.8v.1l-.3 .4-.1-.3M168 287.8l-.4 .2M168 287.8h.1M168.1 289.4h.1M168.4 289.2h.1M168.5 280.7l-.4 .6-.3 .9M168.5 280.7h.1M168.7 280.5h.1M168.7 280.5l-.2 .2M169.2 282.9l4.9-3.6-4 3.6 2.5 1.7-5.6 4.3 4.7-4.3zM172.3 280.1l.3 .1M172.3 280.1h.1"/>
<path d="M172.6 280.2l.2 .1M172.6 280.2h.1M174.2 280.9h-.1M174.2 280.9l.1 .1M174.3 280.5l-.9-.5-.5 .3 1.3 .6M174.3 280.5l.2 .1M174.3 280.5l-.1 .4M174.3 280.5h.1M174.3 281l.6 .3M174.5 280.6l.6 .4M174.5 280.6l-.2 .4M174.5 280.6h.1"/>
<path d="M174.9 281.3h.1M175.1 281h.1M175.1 281l-.2 .3"/>
<circle cx="62.5" cy="28.1" r=".25"/>
<circle cx="135.1" cy="36.8" r="3.1"/>
<circle cx="141.3" cy="36.8" r="3.1"/>
<circle cx="147.5" cy="36.8" r="3.1"/>
<circle cx="153.8" cy="36.8" r="3.1"/>
<circle cx="30.3" cy="57.8" r="3.1"/>
<circle cx="50.1" cy="40.3" r=".18"/>
<circle cx="50.1" cy="55.5" r=".18"/>
<circle cx="115.4" cy="43.9" r=".18"/>
<circle cx="116.7" cy="43.9" r=".18"/>
<circle cx="166.1" cy="43.9" r=".18"/>
<circle cx="167.4" cy="43.9" r=".18"/>
<circle cx="116.7" cy="60.5" r=".18"/>
<circle cx="152.2" cy="70.1" r="3.1"/>
<circle cx="158.5" cy="70.1" r="3.1"/>
<circle cx="166.1" cy="60.5" r=".18"/>
</g>
<path d="M19.6 26.8h60.9M94.5 26.8h94.6M22.3 75.1h55.5M22.3 67.9v7.2M77.8 67.9v7.2M97.2 67.9v7.2M97.2 75.1h89.2M186.4 67.9v7.2" fill="none" stroke="#000" stroke-width=".17" stroke-dasharray="4.2 1.4" stroke-linecap="butt"/>
<path d="M50.1 70.1v-50.6M116.7 70.1v-50.6M166.1 70.1v-50.7" fill="none" stroke="#000" stroke-width=".17" stroke-dasharray="2.8 1.1 .7 1.1" stroke-linecap="butt"/>
<g fill="#000">
<path d="M112.8 280.8h.2v.1h-.2z" fill-rule="evenodd"/>
<path d="M172.3 280.1h.1v.1h-.1z" fill-rule="evenodd"/>
<path d="M174.1 280.8l.1 .1z" fill-rule="evenodd"/>
</g>
<g font-size="2.9">
<text x="39.7" y="93">SIDE VIEW</text>
<text x="122.9" y="92.2">FRONT ELEVATION</text>
</g>
<g font-size="2.5">
<text x="36.6" y="17.8">LEVEL</text>
<text x="36.6" y="14.1">GROUND</text>
<text x="72.5" y="17.9">WHERE REQD.</text>
<text x="72.5" y="14.2">150mm TOP SOIL</text>
<text x="136.9" y="17.2">3000</text>
<text x="134.1" y="37.9">2</text>
<text x="140.3" y="37.9">4</text>
<text x="146.5" y="37.9">5</text>
<text x="152.7" y="37.9">6</text>
<text x="200.4" y="41.2" transform="rotate(-90 200.4 41.2)">LES)</text>
<text x="195.6" y="44.7" transform="rotate(-90 195.6 44.7)">NI</text>
<text x="200.4" y="46.2" transform="rotate(-90 200.4 46.2)">PO</text>
<text x="54" y="51.9">&quot;C&quot;</text>
<text x="168.7" y="53.6">&quot;C&quot;</text>
<text x="195.6" y="48.2" transform="rotate(-90 195.6 48.2)">MI MUM</text>
<text x="29.3" y="59">7</text>
<text x="101" y="59" transform="rotate(-90 101 59)">1510</text>
<text x="107.7" y="56.8" transform="rotate(-90 107.7 56.8)">300</text>
<text x="122.8" y="56.6">&quot;C&quot;</text>
<text x="181.2" y="57.3" transform="rotate(-90 181.2 57.3)">1785</text>
<text x="195.6" y="60.4" transform="rotate(-90 195.6 60.4)">2500</text>
<text x="200.4" y="61" transform="rotate(-90 200.4 61)">(BOTH</text>
<text x="53.7" y="69.5">&quot;D&quot;</text>
<text x="151.5" y="71.3">1</text>
<text x="157.5" y="71.3">3</text>
<text x="195.6" y="75.3" transform="rotate(-90 195.6 75.3)">500</text>
<text x="23.5" y="83.6">1000*</text>
<text x="64.5" y="83.6">1000*</text>
<text x="98.4" y="84.6">1000*</text>
<text x="173.2" y="84.6">1000*</text>
<text x="63.9" y="99.4">* MINIMUM DISTANCE BETWEEN FACE OF</text>
<text x="66" y="103.1">EXCAVATION &amp; STRUCTURE TO ALLOW</text>
<text x="66.1" y="106.9">ACCESS TO PLACE GRANULAR FILL &amp; COMPACT</text>
<text x="20.5" y="116.1">ITEM - DESCRIPTION</text>
<text x="72.3" y="116.1">REFERENCE No.</text>
<text x="114.6" y="117.8">REQ'D</text>
<text x="117.1" y="114.1">QTY</text>
<text x="163.2" y="116.1">REMARKS</text>
<text x="15.6" y="125.5">1</text>
<text x="72.3" y="125.5">LSTC/STD/PAR/601</text>
<text x="119.6" y="125.5">1</text>
<text x="135" y="125.5">135</text>
<text x="15.6" y="133.6">2</text>
<text x="20.5" y="133.5">Foundation Block</text>
<text x="72.3" y="133.5">LSTC/STD/PAR/602</text>
<text x="119.6" y="133.5">2</text>
<text x="135" y="133.5">42</text>
<text x="15.6" y="141.7">3</text>
<text x="20.5" y="141.7">M20 Bolts x</text>
<text x="72.3" y="141.7">LSTC/STD/GNA/555</text>
<text x="119.6" y="141.7">2</text>
<text x="135" y="141.7">0.5</text>
<text x="15.6" y="149.7">4</text>
<text x="20.5" y="149.7">M20 Bolts x</text>
<text x="72.3" y="149.7">LSTC/STD/GNA/555</text>
<text x="119.6" y="149.7">2</text>
<text x="135" y="149.7">1.5</text>
<text x="15.6" y="157.7">5</text>
<text x="20.5" y="157.6">Square Flat Washer</text>
<text x="72.3" y="157.6">LSTC/STD/PAR/619</text>
<text x="119.6" y="157.6">4</text>
<text x="135" y="157.6">0.1</text>
<text x="15.6" y="165.7">6</text>
<text x="20.5" y="165.6">Square Curved Washer</text>
<text x="72.3" y="165.6">LSTC/STD/PAR/620</text>
<text x="119.6" y="165.6">2</text>
<text x="135" y="165.6">0.2</text>
<text x="15.6" y="173.7">7</text>
<text x="20.5" y="173.6">Geotextile Membrane</text>
<text x="72.3" y="173.6">__</text>
<text x="119.6" y="173.6">1</text>
<text x="135" y="173.6">__</text>
<text x="16.4" y="182.2">Total Additional Calculated Weight = 225Kg</text>
<text x="14.5" y="193.4">GENERAL NOTES:</text>
<text x="14.5" y="200.8">1.</text>
<text x="19.8" y="200.8">ALL STEELWORK TO BE PROTOTYPE CHECK ERECTED PRIOR TO MASS PRODUCTION.</text>
<text x="14.5" y="208.2">2. ALL DIMENSIONS ARE IN MILLIMETRES.</text>
<text x="14.5" y="215.6">3. MATERIAL LIST INDICATES ADDITIONAL ITEMS REQUIRED WHEN &quot;VERY POOR&quot; SOIL</text>
<text x="16.6" y="219.3">CONDITIONS ARE ENCOUNTERED.</text>
<text x="16.6" y="223">THESE FOUNDATIONS CAN ONLY BE INSTALLED IN LEVEL GROUND.</text>
<text x="16.7" y="226.7">TO BE READ IN CONJUNCTION WITH:</text>
<text x="16.7" y="237.8">LSTC/STD/GNA/555:</text>
<text x="17" y="234.1">19_15229_54:</text>
<text x="48.3" y="234.1">MATERIAL LIST</text>
<text x="59.4" y="237.8">BOLT LENGTH DETERMINATION</text>
<text x="14.5" y="245.1">4.</text>
<text x="21.9" y="245.1">IMPORTANT:REFER TO LSTC/STD/GNA/779 SHEETS 1 TO 4</text>
<text x="16.7" y="248.8">FOR FOUNDATION DESIGN CRITERIA.</text>
<text x="16.8" y="256.2">SHT 1</text>
<text x="31.3" y="256.2">: SOIL CLASSIFICATIONS &amp; POLE EMBEDMENT DETAILS.</text>
<text x="16.8" y="259.9">SHT 2 : FOUNDATION DETAILS / STRUCTURE TYPES.</text>
<text x="16.9" y="263.6">SHT 3 : FACTORS OF SAFETY.</text>
<text x="16.8" y="267.3">SHT 4 : OUTLINE DESIGN FOR &quot;VERY POOR&quot; SOIL FOUNDATIONS.</text>
</g>
<g font-size="2.3">
<text x="132.7" y="113.9">WEIGHT</text>
<text x="129.1" y="117.4">EACH (kg)</text>
<text x="20.5" y="125.4">&quot;H&quot; Pole Timber Baulk</text>
</g>
<g font-size="2.2">
<text x="65.2" y="281.4">5-20° ANGLE STRUCTURE</text>
<text x="67.6" y="277.9">ADDITIONAL MATERIAL -</text>
<text x="14.9" y="286.9">CUMNOCK - DERSALLOCH</text>
<text x="77.5" y="284.8">VERY POOR</text>
<text x="30.9" y="290.4">ROUTE</text>
<text x="73.5" y="288.3">SOIL CONDITIONS</text>
<text x="122.9" y="291">16_15229_58</text>
<text x="156.6" y="291">A</text>
</g>
<g font-size="2.1">
<text x="151.4" y="155.6">Flat Washers in addition</text>
<text x="151.4" y="159">to 15_15229_52</text>
</g>
<g font-size="1.8">
<text x="151.1" y="123.6">Timber Baulk &quot;D&quot; in addition</text>
<text x="151.1" y="131.6">Foundation Block &quot;C&quot; in</text>
<text x="151.1" y="126.6">to 15_15229_52</text>
<text x="151.1" y="134.6">addition to 15_15229_52</text>
<text x="151.1" y="166.5">to 15_15229_52</text>
<text x="151.1" y="163.6">Curved Washers in addition</text>
</g>
<g font-size="1.7">
<text x="151.1" y="142.5">Timber Baulk &quot;D&quot; to Foundation</text>
<text x="151.1" y="139.7">M20 Bolts to attach additional</text>
<text x="151.1" y="147.7">M20 Bolts to attach additional</text>
<text x="151.1" y="150.5">Foundation Block &quot;C&quot;</text>
<text x="151.1" y="171.6">Place in Bottom of Excavation</text>
<text x="151.1" y="174.4">Prior to Granular Backfill</text>
<text x="124.3" y="273.7">1:60</text>
<text x="151.1" y="274.5">A4</text>
<text x="119.2" y="279.5">14/09/2015</text>
<text x="150.7" y="279.5">OC</text>
<text x="124.3" y="284.3">JDH</text>
<text x="150.7" y="284.2">KM</text>
</g>
<g font-size="1.4">
<text x="50" y="142.3">Pole Diameter</text>
<text x="50" y="140">Length To Suit</text>
<text x="50.2" y="147.9">Length To Suit</text>
<text x="50.2" y="150.2">Pole Diameter</text>
</g>
<g font-size="1.3">
<text x="178.2" y="8.6">FIRST ISSUE</text>
<text x="163.5" y="12.8">A</text>
<text x="169.8" y="12.8">14/09/15</text>
<text x="183.7" y="12.7">JDH</text>
<text x="191.8" y="12.8">OC</text>
<text x="199.5" y="12.8">KM</text>
</g>
<text font-size="1.2" x="162.1" y="276.5">LS TRANSMISSION CONSULTANCY LIMITED</text>
<g font-size="1.1">
<text x="11.5" y="273.2">CLIENT</text>
<text x="62.4" y="273.2">TITLE</text>
<text x="113.4" y="272.8">SCALE</text>
<text x="137.4" y="272.8">ORIGINAL SIZE</text>
<text x="113.5" y="277.7">DATE</text>
<text x="137.5" y="277.6">CHECKED</text>
<text x="11.4" y="284">PROJECT</text>
<text x="113.4" y="282.4">DRAWN</text>
<text x="113.6" y="287.3">DRAWING NUMBER</text>
<text x="137.3" y="282.4">APPROVED</text>
<text x="154.6" y="287.3">REV</text>
</g>
<g font-size="1">
<text x="161.9" y="10.9">REV</text>
<text x="162.4" y="6.3">DESCRIPTION</text>
<text x="167.2" y="10.9">DATE</text>
<text x="180.8" y="11.1">BY</text>
<text x="189.3" y="11">CHKD</text>
<text x="197.1" y="11">APPD</text>
<text x="187.8" y="278.4">Yorkshire House</text>
<text x="193.8" y="280.9">York Road</text>
<text x="186.9" y="283.3">Little Driffield</text>
<text x="188.8" y="285.8">East Yorkshire</text>
<text x="190.9" y="290.7">01377 253617</text>
<text x="194.8" y="288.3">YO25 5XA</text>
</g>
<text font-size=".8" x="114.1" y="275.5">(UNLESS OTHERWISE STATED)</text>
</svg>
